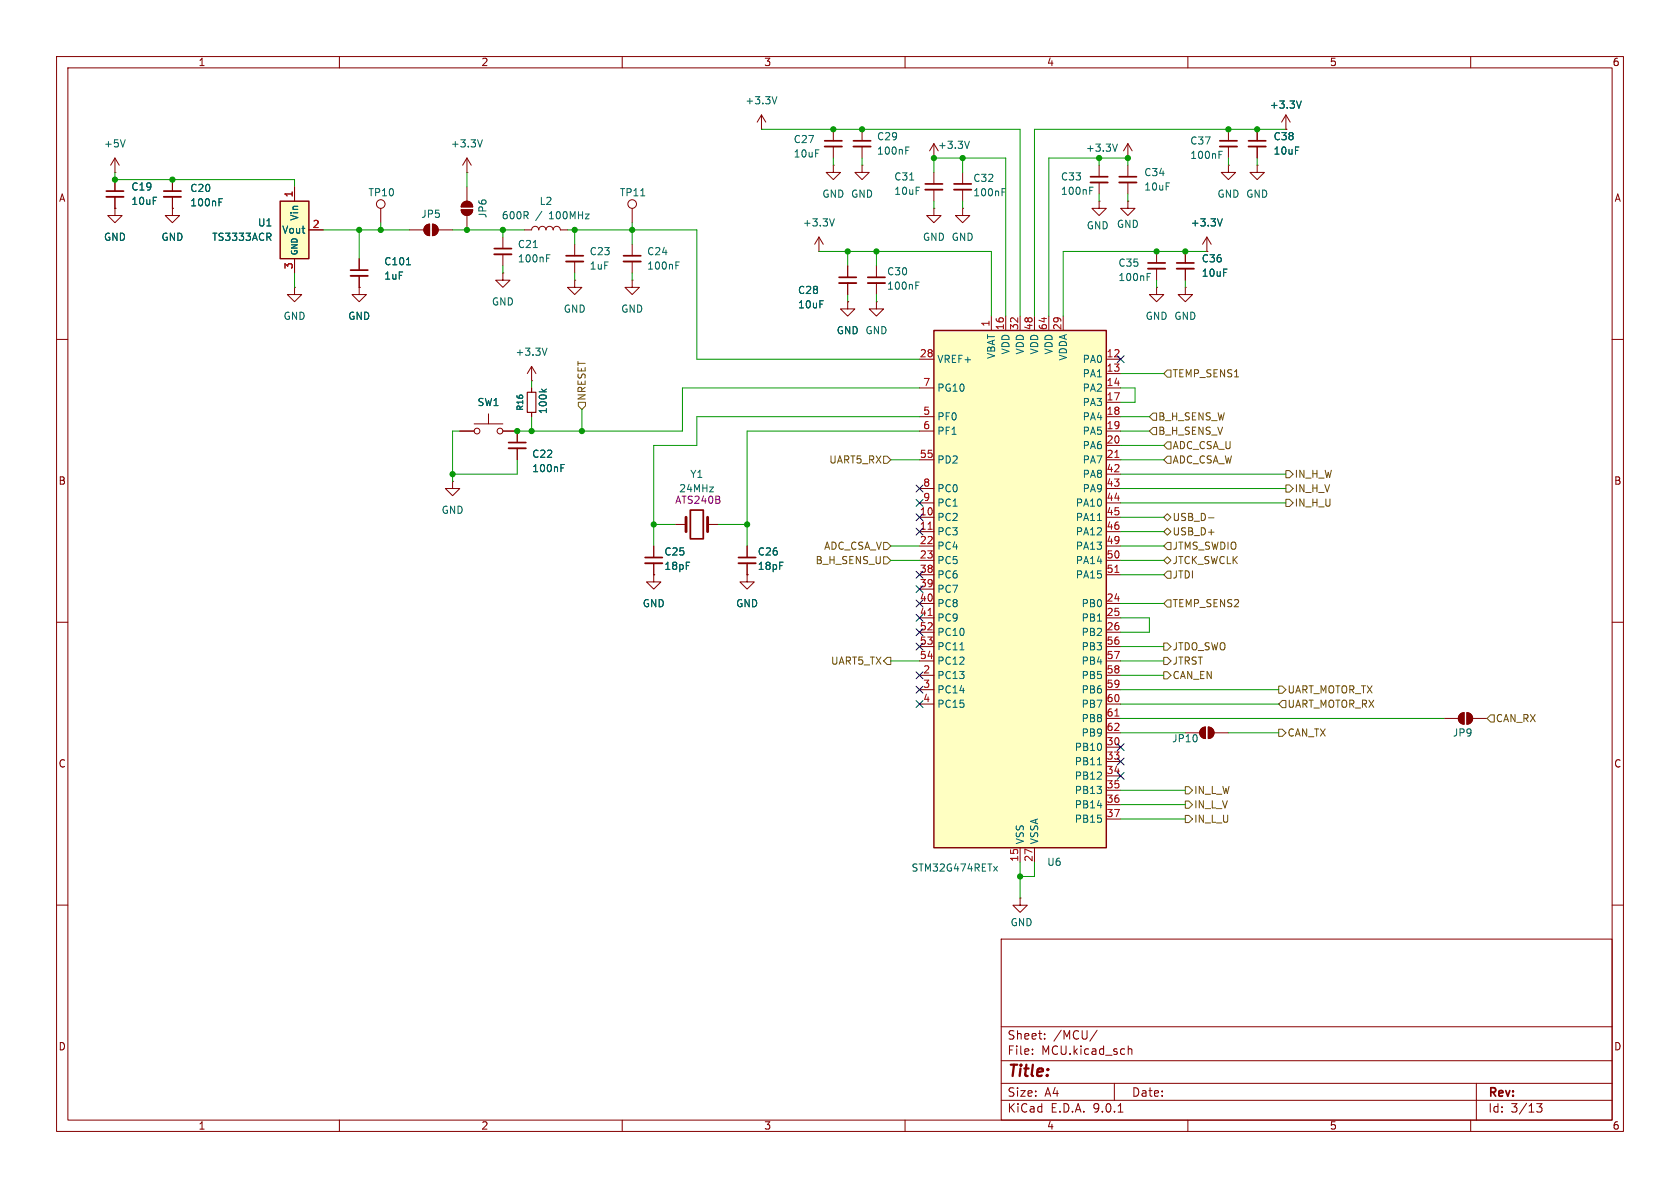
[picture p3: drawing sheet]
<svg xmlns="http://www.w3.org/2000/svg" width="297mm" height="210mm" viewBox="0 0 297 210" stroke-linecap="round" stroke-linejoin="round" font-family="sans-serif">
<g fill="none" stroke="#840000" stroke-width=".18">
<path d="M10 10h277v190h-277zM12 12h273v186h-273zM60 10v2M110 10v2M160 10v2M210 10v2M260 10v2M111.8 36.8v2.6M134.6 22.9h.1M134.6 20.3l-.7 1.3M134.6 20.3l.8 1.3M134.6 20.3v2.6"/>
<path d="M147.3 22.9v2M147.3 25.9v2M194.3 29.2v2M194.3 32.3v2M199.4 27.9h.1M199.4 25.4v2.5M199.4 29.2v2M199.4 32.3v2M199.4 25.4l-.8 1.3M199.4 25.4l.8 1.3M217.2 29.2v1.3h1.2l-1.2 1.3-1.3-1.3h1.3M217.2 29.2h.1"/>
<path d="M217.2 22.9v2M217.2 25.9v2M222.2 29.2v1.3h1.3l-1.3 1.3-1.2-1.3h1.2M222.2 29.2h.1M222.2 22.9v2M222.2 25.9v2M227.3 22.9h.1M227.3 20.3l-.7 1.3M227.3 20.3l.8 1.3M227.3 20.3v2.6M144.8 44.5h.1M144.8 41.9l-.8 1.3"/>
<path d="M144.8 41.9l.7 1.3M144.8 41.9v2.6M149.9 53.3v1.3h1.2l-1.2 1.3-1.3-1.3h1.3M149.9 53.3h.1M149.9 47v2M149.9 50v2.1M154.9 53.3v1.3h1.3l-1.3 1.3-1.2-1.3h1.2M154.9 53.3h.1M204.5 50.8v1.3h1.2l-1.2 1.2-1.3-1.2h1.3M204.5 50.8h.1M204.5 44.5v2M204.5 47.5v2"/>
<path d="M209.5 50.8v1.3h1.3l-1.3 1.2-1.2-1.2h1.2M209.5 50.8h.1M209.5 44.5v2M209.5 47.5v2M213.4 44.5h.1M213.4 41.9l-.8 1.3M213.4 41.9l.7 1.3M213.4 41.9v2.6M10 60h2M285 60h2M115.6 96.5v2.1M115.6 99.6v2"/>
<path d="M132.1 96.5v2.1M132.1 99.6v2M10 110h2M115.6 101.6v1.3h1.2l-1.2 1.2-1.3-1.2h1.3M115.6 101.6h.1M132.1 101.6v1.3h1.2l-1.2 1.2-1.3-1.2h1.3M132.1 101.6h.1M285 110h2M10 160h2M177 166h108v32h-108zM285 160h2M60 198v2"/>
<path d="M110 198v2M160 198v2M177 194.5h108M177 191.5h108M177 187.5h108M177 181.5h108M182.5 186.3v.1M182.5 185.5v.1M184.7 183.6v.1M184.7 182.8v.1M194 182.1l-1.3 2M197 191.5v3"/>
<path d="M197.7 196.6h.8M199.5 184.9v1.5M199.5 185.5l.2-.1 .3 .1 .1 .9M210 198v2M260 198v2M261 191.5v6.5M271.7 195.1h.9l-.5 .6 .4 .1v.7l-.2 .1-.6-.1"/>
<circle cx="111.8" cy="36.1" r=".76"/>
</g>
<path d="M145.8 24.9h3M192.8 31.2h3M197.9 31.2h3M215.6 24.9h3.1M220.7 24.9h3.1M148.3 49h3.1M202.9 46.5h3.1M208 46.5h3.1M114 98.6h3.1M130.6 98.6h3" fill="none" stroke="#840000" stroke-width=".3"/>
<path d="M145.8 25.9h3M192.8 32.3h3M197.9 32.3h3M215.6 25.9h3.1M220.7 25.9h3.1M148.3 50h3.1M202.9 47.5h3.1M208 47.5h3.1M114 99.6h3.1M130.6 99.6h3" fill="none" stroke="#840000" stroke-width=".33"/>
<path d="M137.3 17.1l-.4 1.3M230.1 17.9l-.5 1.2M113.3 34.6h.7M147.5 38.7l-.4 1.2M192.6 33.7h.5M192.6 33.1h.6M197.5 25.5l-.4 1.2M215.5 27.3h.4M215.5 26.7h.6M216.1 38.7l-.4 1.2M202.8 48.9h.4M202.8 48.3h.6" fill="none" stroke="#006464" stroke-width=".18"/>
<path d="M49.5 35.6h5.1v10.1h-5.1z" fill="#ffffc2"/>
<path d="M49.5 35.6h5.1v10.1h-5.1z" fill="none" stroke="#840000" stroke-width=".25"/>
<g fill="none" stroke="#840000" stroke-width=".18">
<path d="M20.3 30.5h.1M20.3 36.8v1.3h1.3l-1.3 1.3-1.3-1.3h1.3M20.3 36.8h.1M20.3 27.9l-.7 1.3M20.3 27.9l.8 1.3M20.3 27.9v2.6M20.3 31.8v2M20.3 34.8v2M30.5 36.8v1.3h1.2l-1.2 1.3-1.3-1.3h1.3M30.5 36.8h.1M30.5 31.8v2M30.5 34.8v2"/>
<path d="M52.1 33v2.6M67.3 36.8v2.6M75.2 39.9l.7-.3v2.1a1.02 1.02 0 0 1-.9-.7 1.02 1.02 0 0 1 .2-1.1zM76.5 39.6a1.02 1.02 0 0 1 1 1 1.02 1.02 0 0 1-1 1.1zM81.5 37.1h2.1a1.02 1.02 0 0 1-1.1 1 1.02 1.02 0 0 1-1-1zM81.8 35.9a1.02 1.02 0 0 1 1.1-.3 1.02 1.02 0 0 1 .7 1h-2.1zM82.5 30.5h.1M82.5 27.9l-.7 1.3M82.5 27.9l.8 1.3M82.5 27.9v2.6M82.5 33v2.6M82.5 38.1v2.5"/>
<path d="M147.3 29.2v1.3h1.3l-1.3 1.3-1.3-1.3h1.3M147.3 29.2h.1M152.4 29.2v1.3h1.3l-1.3 1.3-1.3-1.3h1.3M152.4 29.2h.1M152.4 22.9v2M152.4 25.9v2M165.1 27.9h.1M165.1 36.8v1.3h1.3l-1.3 1.3-1.3-1.3h1.3M165.1 36.8h.1M165.1 25.4l-.8 1.3M165.1 25.4l.8 1.3M165.1 25.4v2.5"/>
<path d="M165.1 30.5v2M165.1 33.5v2.1M170.2 36.8v1.3h1.2l-1.2 1.3-1.3-1.3h1.3M170.2 36.8h.1M170.2 30.5v2M170.2 33.5v2.1M194.3 35.6v1.2h1.3l-1.3 1.3-1.3-1.3h1.3M194.3 35.6h.1M199.4 35.6v1.2h1.3l-1.3 1.3-1.3-1.3h1.3M199.4 35.6h.1M52.1 50.8v1.3h1.2l-1.2 1.2-1.3-1.2h1.3M52.1 50.8h.1"/>
<path d="M52.1 45.7v2.6M54.6 40.6h2.5M63.5 50.8v1.3h1.3l-1.3 1.2-1.3-1.2h1.3M63.5 50.8h.1M63.5 45.7v2.1M63.5 48.8v2M72.4 40.6h2.5M77.5 40.6h2.5M88.9 48.3v1.2h1.3l-1.3 1.3-1.3-1.3h1.3M88.9 48.3h.1M92.7 40.6h1.3a.64 .64 0 0 1 .6-.6 .64 .64 0 0 1 .6 .6 .64 .64 0 0 1 .7-.6 .64 .64 0 0 1 .6 .6 .64 .64 0 0 1 .7-.6 .64 .64 0 0 1 .6 .6 .64 .64 0 0 1 .6-.6 .64 .64 0 0 1 .7 .6h1.2M101.6 49.5v1.3h1.3l-1.3 1.3-1.3-1.3h1.3"/>
<path d="M101.6 49.5h.1M101.6 43.2v2M101.6 46.2v2.1M154.9 47v2M154.9 50v2.1M81.3 76.2h2.5M83.8 74.9h5.1M86.4 73.2v1.7M88.9 76.2h2.5v2M91.4 79.2v2.1M94 67.3h.1M94 64.8l-.8 1.2"/>
<path d="M94 64.8l.7 1.2M94 64.8v2.5M94 68.6v.7M94 72.9v.8M80 85.1v1.3h1.3l-1.3 1.2-1.3-1.2h1.3M80 85.1h.1M209.5 129.5h2.6M212.4 128.8l.7-.3v2.1a1.02 1.02 0 0 1-.9-.7 1.02 1.02 0 0 1 .2-1.1zM213.6 128.5a1.02 1.02 0 0 1 1 1 1.02 1.02 0 0 1-1 1.1zM214.6 129.5h2.6M255.3 127h2.5M258.1 126.3l.7-.3v2a1.02 1.02 0 0 1-.9-.6 1.02 1.02 0 0 1 .2-1.1z"/>
<path d="M259.3 126a1.02 1.02 0 0 1 1 1 1.02 1.02 0 0 1-1 1zM260.3 127h2.6M180.3 158.8v1.2h1.3l-1.3 1.3-1.2-1.3h1.2M180.3 158.8h.1"/>
<circle cx="67.3" cy="36.1" r=".76"/>
<circle cx="84.3" cy="76.2" r=".51"/>
<circle cx="88.4" cy="76.2" r=".51"/>
</g>
<g fill="none" stroke="#006464" stroke-width=".18">
<path d="M22.1 24.7l-.4 1.3M38.7 35.7h.4M38.7 35.1h.6M85.3 24.7l-.5 1.3M160.1 26.6h.5M160.1 26h.6M160.8 31.8h.7M171.4 25l-.4 1.2M177.1 34h.5M177.1 33.3h.7M47.5 41.9l.4 .6M47.8 41.3v.5"/>
<path d="M71.9 46.8h.7M161.9 50.5h.4M161.9 49.9h.6M95.7 68.8l.5 .5M96.6 68.8l-.5 .3M96.7 61.5l-.4 1.3M99.2 82.7h.4M99.2 82.1h.6"/>
</g>
<g fill="#840000" stroke="#840000" stroke-width=".18">
<path d="M81.8 35.9a1.02 1.02 0 0 1 1.1-.3 1.02 1.02 0 0 1 .7 1h-2.1z"/>
<path d="M81.5 37.1h2.1a1.02 1.02 0 0 1-1.1 1 1.02 1.02 0 0 1-1-1z"/>
<path d="M75.2 39.9l.7-.3v2.1a1.02 1.02 0 0 1-.9-.7 1.02 1.02 0 0 1 .2-1.1z"/>
<path d="M76.5 39.6a1.02 1.02 0 0 1 1 1 1.02 1.02 0 0 1-1 1.1z"/>
<path d="M212.4 128.8l.7-.3v2.1a1.02 1.02 0 0 1-.9-.7 1.02 1.02 0 0 1 .2-1.1z"/>
<path d="M213.6 128.5a1.02 1.02 0 0 1 1 1 1.02 1.02 0 0 1-1 1.1z"/>
<path d="M258.1 126.3l.7-.3v2a1.02 1.02 0 0 1-.9-.6 1.02 1.02 0 0 1 .2-1.1z"/>
<path d="M259.3 126a1.02 1.02 0 0 1 1 1 1.02 1.02 0 0 1-1 1z"/>
</g>
<path d="M18.8 33.8h3M29 33.8h3M150.9 24.9h3M163.6 32.5h3M168.7 32.5h3M62 47.8h3M100.1 45.2h3M153.4 49h3.1M89.9 78.2h3.1" fill="none" stroke="#840000" stroke-width=".3"/>
<path d="M18.8 34.8h3M29 34.8h3M150.9 25.9h3M163.6 33.5h3M168.7 33.5h3M62 48.8h3M100.1 46.2h3M153.4 50h3.1M89.9 79.2h3.1" fill="none" stroke="#840000" stroke-width=".33"/>
<path d="M93.2 69.3h1.5v3.6h-1.5z" fill="none" stroke="#840000" stroke-width=".2"/>
<path d="M165.1 58.4h30.5v91.5h-30.5z" fill="#ffffc2"/>
<path d="M165.1 58.4h30.5v91.5h-30.5z" fill="none" stroke="#840000" stroke-width=".25"/>
<g fill="none" stroke="#840000" stroke-width=".18">
<path d="M20.3 36.8h.1M20.3 31.8v2M20.3 34.8v2M30.5 36.8h.1M30.5 31.8v2M30.5 34.8v2M52.1 33v2.6M222.2 22.9v2M222.2 25.9v2M227.3 22.9h.1M52.1 45.7v2.6M54.6 40.6h2.5"/>
<path d="M63.5 50.8h.1M63.5 45.7v2.1M63.5 48.8v2M88.9 41.9v2M88.9 45v2M111.8 49.5v1.3h1.2l-1.2 1.3-1.3-1.3h1.3M111.8 49.5h.1M111.8 43.2v2M111.8 46.2v2.1M149.9 53.3h.1M149.9 47v2M149.9 50v2.1"/>
<path d="M175.3 55.9v2.5M177.8 55.9v2.5M180.3 55.9v2.5M182.9 55.9v2.5M185.4 55.9v2.5M188 55.9v2.5M209.5 44.5v2M209.5 47.5v2M213.4 44.5h.1M81.3 76.2h2.5M88.9 76.2h2.5v2M91.4 79.2v2.1"/>
<path d="M94 68.6v.7M94 72.9v.8M162.6 63.5h2.5M162.6 68.6h2.5M162.6 73.7h2.5M162.6 76.2h2.5M195.6 63.5h2.5M195.6 68.6h2.5M195.6 73.7h2.5M195.6 76.2h2.5M195.6 66h2.5M195.6 71.1h2.5"/>
<path d="M195.6 78.7h2.5M115.6 96.5v2.1M115.6 99.6v2M119.4 92.7h1.9M125.1 92.7h1.9M132.1 96.5v2.1M132.1 99.6v2M162.6 81.3h2.5M162.6 86.4h2.5M162.6 88.9h2.5M162.6 91.4h2.5M162.6 94h2.5"/>
<path d="M162.6 96.5h2.5M162.6 99.1h2.5M195.6 81.3h2.5M195.6 86.4h2.5M195.6 88.9h2.5M195.6 91.4h2.5M195.6 94h2.5M195.6 96.5h2.5M195.6 99.1h2.5M195.6 83.8h2.5M115.6 101.6h.1M132.1 101.6h.1"/>
<path d="M162.6 101.6h2.5M162.6 104.1h2.5M162.6 106.7h2.5M162.6 109.2h2.5M162.6 111.8h2.5M162.6 114.3h2.5M162.6 116.8h2.5M162.6 119.4h2.5M195.6 101.6h2.5M195.6 106.7h2.5M195.6 109.2h2.5M195.6 111.8h2.5"/>
<path d="M195.6 114.3h2.5M195.6 116.8h2.5M195.6 119.4h2.5M162.6 121.9h2.5M162.6 124.5h2.5M195.6 121.9h2.5M195.6 124.5h2.5M195.6 127h2.5M195.6 129.5h2.5M195.6 132.1h2.5M195.6 134.6h2.5M195.6 137.2h2.5"/>
<path d="M195.6 139.7h2.5M180.3 149.9v2.5M182.9 149.9v2.5M195.6 142.2h2.5M195.6 144.8h2.5"/>
</g>
<path d="M164.1 93.6h.7M197.1 80.9h.7M164.1 108.8h.7M197.1 101.2h.7M197.1 126.6h.7" fill="none" stroke="#a90000" stroke-width=".18"/>
<g fill="none" stroke="#006464" stroke-width=".18">
<path d="M230.1 17.9l-.5 1.2M38.7 35.7h.4M38.7 35.1h.6M216.1 38.7l-.4 1.2M47.5 41.9l.4 .6M47.8 41.3v.5M71.9 46.8h.7M94.3 43.8h.7M96.6 45.6h.5M96.6 45h.6M119.5 46.9h.4M119.5 46.3h.6"/>
<path d="M95.7 68.8l.5 .5M96.6 68.8l-.5 .3M99.2 82.7h.4M99.2 82.1h.6M194 92h.7M169.7 114.9h.7M194 135.2h.7M175.7 153.1l.6 .9M176.3 153.1l-.6 .9"/>
</g>
<path d="M87.4 43.9h3M110.2 45.2h3.1M122 90.2h2.3v5.1h-2.3z" fill="none" stroke="#840000" stroke-width=".3"/>
<path d="M87.4 45h3M110.2 46.2h3.1" fill="none" stroke="#840000" stroke-width=".33"/>
<path d="M121.3 91.4v2.6M125.1 91.4v2.6" fill="none" stroke="#840000" stroke-width=".51"/>
<g fill="none" stroke="#725600" stroke-width=".18">
<path d="M102.2 71.1h1.3v.7l-.6 .6-.7-.6zM203.8 75.6h.7v1.2h-.7l-.6-.6zM203.8 73h.7v1.3h-.7l-.6-.6zM206.4 78.1h.6v1.3h-.6l-.7-.7zM206.4 65.4h.6v1.3h-.6l-.7-.7zM156.2 80.6h.6l.7 .7-.7 .6h-.6zM156.2 95.9h.6l.7 .6-.7 .7h-.6zM156.2 98.4h.6l.7 .7-.7 .6h-.6zM205.7 94l.7-.7 .6 .7-.6 .6zM205.7 91.4l.7-.6 .6 .6-.6 .7zM206.4 80.6h.6v1.3h-.6l-.7-.6zM206.4 95.9h.6v1.3h-.6l-.7-.7z"/>
<path d="M206.4 98.4l.6 .7-.6 .6-.7-.6zM213.7 91.5h.9M227.3 85.7h.7l.6 .7-.6 .6h-.7zM227.3 83.2h.7l.6 .6-.6 .7h-.7zM227.3 88.3h.7l.6 .6-.6 .6h-.7zM156.8 116.2h.7v1.3h-.7l-.6-.7zM205.7 113.7h.7l.6 .6-.6 .6h-.7zM205.7 116.2h.7l.6 .6-.6 .7h-.7zM205.7 118.7h.7l.6 .7-.6 .6h-.7zM206.4 106h.6v1.3h-.6l-.7-.6zM206.4 101h.6v1.2h-.6l-.7-.6zM209.5 139.1h.7l.6 .6-.6 .6h-.7z"/>
<path d="M226.1 128.9h.6l.6 .6-.6 .7h-.6zM226.1 121.3h.6l.6 .6-.6 .7h-.6zM226.7 123.8h.6v1.3h-.6l-.6-.6zM263.5 126.4h.7v1.2h-.7l-.6-.6zM209.5 141.6h.7l.6 .6-.6 .7h-.7zM209.5 144.1h.7l.6 .7-.6 .6h-.7z"/>
</g>
<g fill="none" stroke="#009600" stroke-width=".18">
<path d="M20.3 30.5v1.3h31.8v1.2M67.3 39.4v1.2M82.5 30.5v2.5M111.8 39.4v3.8M134.6 22.9h45.7v33M147.3 27.9v1.3M152.4 27.9v1.3M165.1 30.5v-2.6h12.7v28M165.1 35.6v1.2M170.2 27.9v2.6M170.2 35.6v1.2M194.3 27.9v1.3"/>
<path d="M194.3 34.3v1.3M199.4 29.2v-1.3h-14v28M199.4 34.3v1.3M217.2 27.9v1.3M222.2 27.9v1.3M227.3 22.9h-44.4v33M52.1 48.3v2.5M57.1 40.6h15.3M63.5 40.6v5.1M80 40.6h12.7M88.9 40.6v1.3M88.9 47v1.3"/>
<path d="M100.3 40.6h22.9v22.9h39.4M101.6 40.6v2.6M101.6 48.3v1.2M111.8 48.3v1.2M144.8 44.5h30.5v11.4M149.9 44.5v2.5M149.9 52.1v1.2M154.9 44.5v2.5M154.9 52.1v1.2M204.5 49.5v1.3M209.5 49.5v1.3M213.4 44.5h-25.4v11.4"/>
<path d="M81.3 76.2h-1.3v8.9M94 67.3v1.3M94 73.7v2.5M102.9 72.4v3.8M162.6 76.2h-30.5v20.3M162.6 68.6h-42v7.6h-29.2M162.6 73.7h-39.4v5h-7.6v17.8M198.1 76.2h5.1M198.1 78.7h7.6M198.1 73.7h5.1M198.1 68.6h2.6v2.5h-2.6M198.1 66h7.6"/>
<path d="M91.4 81.3v2.5h-11.4M115.6 92.7h3.8M127 92.7h5.1M157.5 81.3h5.1M157.5 96.5h5.1M157.5 99.1h5.1M198.1 83.8h29.2M198.1 88.9h29.2M198.1 86.4h29.2M198.1 81.3h7.6M198.1 96.5h7.6M198.1 94h7.6"/>
<path d="M198.1 91.4h7.6M198.1 99.1h7.6M157.5 116.8h5.1M198.1 119.4h7.6M198.1 116.8h7.6M198.1 101.6h7.6M198.1 109.2h5.1v2.6h-5.1M198.1 114.3h7.6M198.1 106.7h7.6M198.1 129.5h11.4M198.1 124.5h28M198.1 127h57.2"/>
<path d="M198.1 121.9h28M198.1 139.7h11.4M217.2 129.5h8.9M180.3 152.4v6.4M182.9 152.4v2.5h-2.6M198.1 144.8h11.4M198.1 142.2h11.4"/>
</g>
<g fill="none" stroke="#000084" stroke-width=".18">
<path d="M197.5 62.9l1.2 1.2M198.7 62.9l-1.2 1.2M162 85.8l1.2 1.2M162 88.3l1.2 1.2M162 93.4l1.2 1.2M162 90.8l1.2 1.2M163.2 85.8l-1.2 1.2M163.2 88.3l-1.2 1.2M163.2 93.4l-1.2 1.2M163.2 90.8l-1.2 1.2M162 111.2l1.2 1.2M162 113.7l1.2 1.2"/>
<path d="M162 108.6l1.2 1.2M162 118.8l1.2 1.2M162 103.5l1.2 1.2M162 101l1.2 1.2M162 106.1l1.2 1.2M163.2 111.2l-1.2 1.2M163.2 113.7l-1.2 1.2M163.2 108.6l-1.2 1.2M163.2 118.8l-1.2 1.2M163.2 103.5l-1.2 1.2M163.2 101l-1.2 1.2M163.2 106.1l-1.2 1.2"/>
<path d="M162 121.3l1.2 1.2M162 123.9l1.2 1.2M163.2 121.3l-1.2 1.2M163.2 123.9l-1.2 1.2M197.5 131.5l1.2 1.2M197.5 134l1.2 1.2M197.5 136.6l1.2 1.2M198.7 131.5l-1.2 1.2M198.7 134l-1.2 1.2M198.7 136.6l-1.2 1.2"/>
</g>
<g fill="#009600" stroke="#009600" stroke-width=".18">
<circle cx="180.3" cy="154.9" r=".46"/>
<circle cx="170.2" cy="27.9" r=".46"/>
<circle cx="165.1" cy="27.9" r=".46"/>
<circle cx="154.9" cy="44.5" r=".46"/>
<circle cx="152.4" cy="22.9" r=".46"/>
<circle cx="147.3" cy="22.9" r=".46"/>
<circle cx="149.9" cy="44.5" r=".46"/>
<circle cx="217.2" cy="22.9" r=".46"/>
<circle cx="209.5" cy="44.5" r=".46"/>
<circle cx="199.4" cy="27.9" r=".46"/>
<circle cx="222.2" cy="22.9" r=".46"/>
<circle cx="204.5" cy="44.5" r=".46"/>
<circle cx="101.6" cy="40.6" r=".46"/>
<circle cx="88.9" cy="40.6" r=".46"/>
<circle cx="94" cy="76.2" r=".46"/>
<circle cx="91.4" cy="76.2" r=".46"/>
<circle cx="30.5" cy="31.8" r=".46"/>
<circle cx="102.9" cy="76.2" r=".46"/>
<circle cx="63.5" cy="40.6" r=".46"/>
<circle cx="67.3" cy="40.6" r=".46"/>
<circle cx="20.3" cy="31.8" r=".46"/>
<circle cx="82.5" cy="40.6" r=".46"/>
<circle cx="194.3" cy="27.9" r=".46"/>
<circle cx="111.8" cy="40.6" r=".46"/>
<circle cx="115.6" cy="92.7" r=".46"/>
<circle cx="132.1" cy="92.7" r=".46"/>
<circle cx="80" cy="83.8" r=".46"/>
</g>
<text font-size="2.8" fill="#840000" x="178" y="190.9">Title:</text>
<g font-size="2.1" fill="#840000">
<text x="178" y="184">Sheet:</text>
<text x="186.2" y="184">/MCU/</text>
<text x="178" y="186.7">File:</text>
<text x="184.1" y="186.7">MCU.kicad_sch</text>
<text x="178" y="196.9">KiCad</text>
<text x="178" y="194.1">Size:</text>
<text x="184.7" y="194.1">A4</text>
<text x="185.7" y="196.9">E.D.A.</text>
<text x="193.3" y="196.9">9.0.1</text>
<text x="200" y="194.1">Date:</text>
<text x="263" y="194.3">Rev:</text>
<text x="263" y="196.9">Id:</text>
<text x="267.1" y="196.9">3/13</text>
</g>
<g font-size="1.8" fill="#840000">
<text x="35" y="11.9">1</text>
<text x="85" y="11.9">2</text>
<text x="135" y="11.9">3</text>
<text x="185" y="11.9">4</text>
<text x="235" y="11.9">5</text>
<text x="285" y="11.9">6</text>
<text x="10.3" y="35.9">A</text>
<text x="285.3" y="35.9">A</text>
<text x="10.3" y="85.9">B</text>
<text x="285.3" y="85.9">B</text>
<text x="10.3" y="135.9">C</text>
<text x="285.3" y="135.9">C</text>
<text x="10.3" y="185.9">D</text>
<text x="285.3" y="185.9">D</text>
<text x="35" y="199.9">1</text>
<text x="85" y="199.9">2</text>
<text x="135" y="199.9">3</text>
<text x="185" y="199.9">4</text>
<text x="235" y="199.9">5</text>
<text x="285" y="199.9">6</text>
</g>
<g font-size="1.8" fill="#006464">
<text x="131.7" y="18.6">+3.3V</text>
<text x="224.4" y="19.4">+3.3V</text>
<text x="18.3" y="26.3">+5V</text>
<text x="79.6" y="26.3">+3.3V</text>
<text x="140.2" y="25.5">C27</text>
<text x="140.2" y="28">10uF</text>
<text x="154.9" y="27.5">100nF</text>
<text x="154.9" y="25">C29</text>
<text x="165.7" y="26.5">+3.3V</text>
<text x="191.9" y="27">+3.3V</text>
<text x="210.3" y="28.3">100nF</text>
<text x="210.3" y="25.8">C37</text>
<text x="225.1" y="25">C38</text>
<text x="225.1" y="27.5">10uF</text>
<text x="23.1" y="33.9">C19</text>
<text x="33.5" y="34.1">C20</text>
<text x="65" y="34.9">TP10</text>
<text x="109.5" y="34.9">TP11</text>
<text x="145.3" y="35.2">GND GND</text>
<text x="158" y="32.1">C31</text>
<text x="158" y="34.6">10uF</text>
<text x="172" y="34.9">100nF</text>
<text x="172" y="32.4">C32</text>
<text x="187.5" y="34.6">100nF</text>
<text x="187.5" y="32.1">C33</text>
<text x="202.2" y="31.3">C34</text>
<text x="202.2" y="33.9">10uF</text>
<text x="215.1" y="35.2">GND GND</text>
<text x="23.1" y="36.4">10uF</text>
<text x="33.5" y="36.7">100nF</text>
<text x="45.5" y="40.2">U1</text>
<text x="49.8" y="41.5">Vout</text>
<text x="52.9" y="39.1" transform="rotate(-90 52.9 39.1)">Vin</text>
<text x="74.4" y="38.7">JP5</text>
<text x="86.2" y="38.7" transform="rotate(-90 86.2 38.7)">JP6</text>
<text x="88.6" y="39">600R</text>
<text x="94.7" y="39">/</text>
<text x="95.3" y="36.4">L2</text>
<text x="97.2" y="39">100MHz</text>
<text x="141.8" y="40.2">+3.3V</text>
<text x="192" y="40.7">GND</text>
<text x="197.4" y="40.5">GND</text>
<text x="210.4" y="40.2">+3.3V</text>
<text x="18.3" y="42.8">GND</text>
<text x="28.4" y="42.8">GND</text>
<text x="37.4" y="42.8">TS3333ACR</text>
<text x="67.8" y="47.1">C101</text>
<text x="91.4" y="46.6">100nF</text>
<text x="91.4" y="44">C21</text>
<text x="104.1" y="47.9">1uF</text>
<text x="104.1" y="45.3">C23</text>
<text x="114.3" y="47.9">100nF</text>
<text x="114.3" y="45.3">C24</text>
<text x="163.1" y="42.8">GND GND</text>
<text x="197.6" y="47.3">C35</text>
<text x="212.4" y="46.6">C36</text>
<text x="67.8" y="49.6">1uF</text>
<text x="141" y="52.2">C28</text>
<text x="156.7" y="51.4">100nF</text>
<text x="156.7" y="48.9">C30</text>
<text x="197.6" y="49.9">100nF</text>
<text x="212.4" y="49.1">10uF</text>
<text x="50" y="56.7">GND</text>
<text x="61.5" y="56.7">GND</text>
<text x="86.9" y="54.2">GND</text>
<text x="99.6" y="55.5">GND</text>
<text x="109.7" y="55.5">GND</text>
<text x="141" y="54.7">10uF</text>
<text x="147.8" y="59.3">GND GND</text>
<text x="147.8" y="59.3">GND</text>
<text x="202.4" y="56.7">GND GND</text>
<text x="91" y="63.1">+3.3V</text>
<text x="165.6" y="64.4">VREF+</text>
<text x="176.1" y="63.5" transform="rotate(-90 176.1 63.5)">VBAT</text>
<text x="178.7" y="62.8" transform="rotate(-90 178.7 62.8)">VDD</text>
<text x="181.2" y="62.8" transform="rotate(-90 181.2 62.8)">VDD</text>
<text x="183.7" y="62.8" transform="rotate(-90 183.7 62.8)">VDD</text>
<text x="186.3" y="62.8" transform="rotate(-90 186.3 62.8)">VDD</text>
<text x="188.8" y="63.8" transform="rotate(-90 188.8 63.8)">VDDA</text>
<text x="191.3" y="64.4">PA0</text>
<text x="84.3" y="72">SW1</text>
<text x="165.6" y="69.4">PG10</text>
<text x="191.3" y="66.9">PA1</text>
<text x="191.3" y="69.4">PA2</text>
<text x="191.3" y="72">PA3</text>
<text x="96.9" y="73.3" transform="rotate(-90 96.9 73.3)">100k</text>
<text x="165.6" y="74.5">PF0</text>
<text x="165.6" y="77.1">PF1</text>
<text x="191.3" y="74.5">PA4</text>
<text x="191.3" y="77.1">PA5</text>
<text x="94" y="83.7">100nF</text>
<text x="94" y="81.1">C22</text>
<text x="165.6" y="82.1">PD2</text>
<text x="191.3" y="79.6">PA6</text>
<text x="191.3" y="82.1">PA7</text>
<text x="121.9" y="84.7">Y1</text>
<text x="165.6" y="87.2">PC0</text>
<text x="165.6" y="89.8">PC1</text>
<text x="190.1" y="89.8">PA10</text>
<text x="191.3" y="84.7">PA8</text>
<text x="191.3" y="87.2">PA9</text>
<text x="78" y="91">GND</text>
<text x="165.6" y="92.3">PC2</text>
<text x="165.6" y="94.8">PC3</text>
<text x="190.1" y="92.3">PA11</text>
<text x="190.1" y="94.8">PA12</text>
<text x="117.4" y="98.4">C25</text>
<text x="117.4" y="100.9">18pF</text>
<text x="133.9" y="98.4">C26</text>
<text x="133.9" y="100.9">18pF</text>
<text x="165.6" y="97.4">PC4</text>
<text x="165.6" y="99.9">PC5</text>
<text x="190.1" y="97.4">PA13</text>
<text x="190.1" y="99.9">PA14</text>
<text x="113.5" y="107.5">GND</text>
<text x="130" y="107.5">GND</text>
<text x="165.6" y="102.5">PC6</text>
<text x="165.6" y="105">PC7</text>
<text x="165.6" y="107.5">PC8</text>
<text x="190.1" y="102.5">PA15</text>
<text x="191.1" y="107.5">PB0</text>
<text x="165.6" y="110.1">PC9</text>
<text x="165.6" y="112.6">PC10</text>
<text x="191.1" y="110.1">PB1</text>
<text x="191.1" y="112.6">PB2</text>
<text x="165.6" y="115.2">PC11</text>
<text x="165.6" y="117.7">PC12</text>
<text x="191.1" y="115.2">PB3</text>
<text x="191.1" y="117.7">PB4</text>
<text x="165.6" y="120.2">PC13</text>
<text x="165.6" y="122.8">PC14</text>
<text x="165.6" y="125.3">PC15</text>
<text x="191.1" y="120.2">PB5</text>
<text x="191.1" y="122.8">PB6</text>
<text x="191.1" y="125.3">PB7</text>
<text x="191.1" y="127.9">PB8</text>
<text x="191.1" y="130.4">PB9</text>
<text x="207.1" y="131.4">JP10</text>
<text x="256.7" y="130.4">JP9</text>
<text x="189.9" y="132.9">PB10</text>
<text x="189.9" y="135.5">PB11</text>
<text x="189.9" y="138">PB12</text>
<text x="189.9" y="140.6">PB13</text>
<text x="189.9" y="143.1">PB14</text>
<text x="181.2" y="149.4" transform="rotate(-90 181.2 149.4)">VSS</text>
<text x="183.7" y="149.4" transform="rotate(-90 183.7 149.4)">VSSA</text>
<text x="189.9" y="145.6">PB15</text>
<text x="161" y="154.3">STM32G474RETx</text>
<text x="185" y="153.3">U6</text>
<text x="178.6" y="163.9">GND</text>
</g>
<g font-size="1.8" fill="#a90000">
<text x="51.8" y="35" transform="rotate(-90 51.8 35)">1</text>
<text x="55.2" y="40.4">2</text>
<text x="51.8" y="47.7" transform="rotate(-90 51.8 47.7)">3</text>
<text x="175" y="57.9" transform="rotate(-90 175 57.9)">1</text>
<text x="177.5" y="58.5" transform="rotate(-90 177.5 58.5)">16</text>
<text x="180.1" y="58.5" transform="rotate(-90 180.1 58.5)">32</text>
<text x="182.6" y="58.5" transform="rotate(-90 182.6 58.5)">48</text>
<text x="185.2" y="58.5" transform="rotate(-90 185.2 58.5)">64</text>
<text x="187.7" y="58.5" transform="rotate(-90 187.7 58.5)">29</text>
<text x="162.5" y="63.2">28</text>
<text x="195.5" y="63.2">12</text>
<text x="195.5" y="65.8">13</text>
<text x="163.1" y="68.3">7</text>
<text x="195.5" y="68.3">14</text>
<text x="195.5" y="70.9">17</text>
<text x="163.1" y="73.4">5</text>
<text x="163.1" y="75.9">6</text>
<text x="195.5" y="73.4">18</text>
<text x="195.5" y="75.9">19</text>
<text x="162.5" y="81">55</text>
<text x="195.5" y="78.5">20</text>
<text x="195.5" y="81">21</text>
<text x="195.5" y="83.6">42</text>
<text x="163.1" y="86.1">8</text>
<text x="163.1" y="88.6">9</text>
<text x="195.5" y="86.1">43</text>
<text x="195.5" y="88.6">44</text>
<text x="162.5" y="91.2">10</text>
<text x="162.5" y="93.7">11</text>
<text x="195.5" y="91.2">45</text>
<text x="195.5" y="93.7">46</text>
<text x="162.5" y="96.3">22</text>
<text x="162.5" y="98.8">23</text>
<text x="162.5" y="101.3">38</text>
<text x="195.5" y="96.3">49</text>
<text x="195.5" y="98.8">50</text>
<text x="195.5" y="101.3">51</text>
<text x="162.5" y="103.9">39</text>
<text x="162.5" y="106.4">40</text>
<text x="195.5" y="106.4">24</text>
<text x="162.5" y="109">41</text>
<text x="162.5" y="111.5">52</text>
<text x="195.5" y="109">25</text>
<text x="195.5" y="111.5">26</text>
<text x="162.5" y="114">53</text>
<text x="162.5" y="116.6">54</text>
<text x="163.1" y="119.1">2</text>
<text x="195.5" y="114">56</text>
<text x="195.5" y="116.6">57</text>
<text x="195.5" y="119.1">58</text>
<text x="163.1" y="121.7">3</text>
<text x="163.1" y="124.2">4</text>
<text x="195.5" y="121.7">59</text>
<text x="195.5" y="124.2">60</text>
<text x="195.5" y="126.7">61</text>
<text x="195.5" y="129.3">62</text>
<text x="195.5" y="131.8">30</text>
<text x="195.5" y="134.4">33</text>
<text x="195.5" y="136.9">34</text>
<text x="195.5" y="139.4">35</text>
<text x="195.5" y="142">36</text>
<text x="195.5" y="144.5">37</text>
<text x="180.1" y="152.4" transform="rotate(-90 180.1 152.4)">15</text>
<text x="182.6" y="152.4" transform="rotate(-90 182.6 152.4)">27</text>
</g>
<g font-size="1.8" fill="#725600">
<text x="103.7" y="70.9" transform="rotate(-90 103.7 70.9)">NRESET</text>
<text x="207.2" y="66.9">TEMP_SENS1</text>
<text x="204.7" y="77.1">B_H_SENS_V</text>
<text x="204.7" y="74.5">B_H_SENS_W</text>
<text x="146.5" y="82.1">UART5_RX</text>
<text x="207.2" y="82.1">ADC_CSA_W</text>
<text x="207.2" y="79.6">ADC_CSA_U</text>
<text x="228.8" y="87.2">IN_H_V</text>
<text x="228.8" y="84.7">IN_H_W</text>
<text x="228.8" y="89.8">IN_H_U</text>
<text x="207.2" y="94.8">USB_D+</text>
<text x="207.2" y="92.3">USB_D-</text>
<text x="144.1" y="99.9">B_H_SENS_U</text>
<text x="145.6" y="97.4">ADC_CSA_V</text>
<text x="207.2" y="97.4">JTMS_SWDIO</text>
<text x="207.2" y="99.9">JTCK_SWCLK</text>
<text x="207.2" y="107.5">TEMP_SENS2</text>
<text x="207.2" y="102.5">JTDI</text>
<text x="146.8" y="117.7">UART5_TX</text>
<text x="207.2" y="115.2">JTDO_SWO</text>
<text x="207.2" y="117.7">JTRST</text>
<text x="207.2" y="120.2">CAN_EN</text>
<text x="227.5" y="125.3">UART_MOTOR_RX</text>
<text x="227.5" y="122.8">UART_MOTOR_TX</text>
<text x="227.5" y="130.4">CAN_TX</text>
<text x="264.4" y="127.9">CAN_RX</text>
<text x="211" y="143.1">IN_L_V</text>
<text x="211" y="140.6">IN_L_W</text>
<text x="211" y="145.6">IN_L_U</text>
</g>
<g font-size="1.8" fill="#840084">
<text x="119.3" y="89.3">ATS240B</text>
<text x="120" y="87.2">24MHz</text>
</g>
<g font-size="1.4" fill="#006464">
<text x="52.8" y="45.2" transform="rotate(-90 52.8 45.2)">GND</text>
<text x="92.7" y="72.7" transform="rotate(-90 92.7 72.7)">R16</text>
</g>
</svg>
